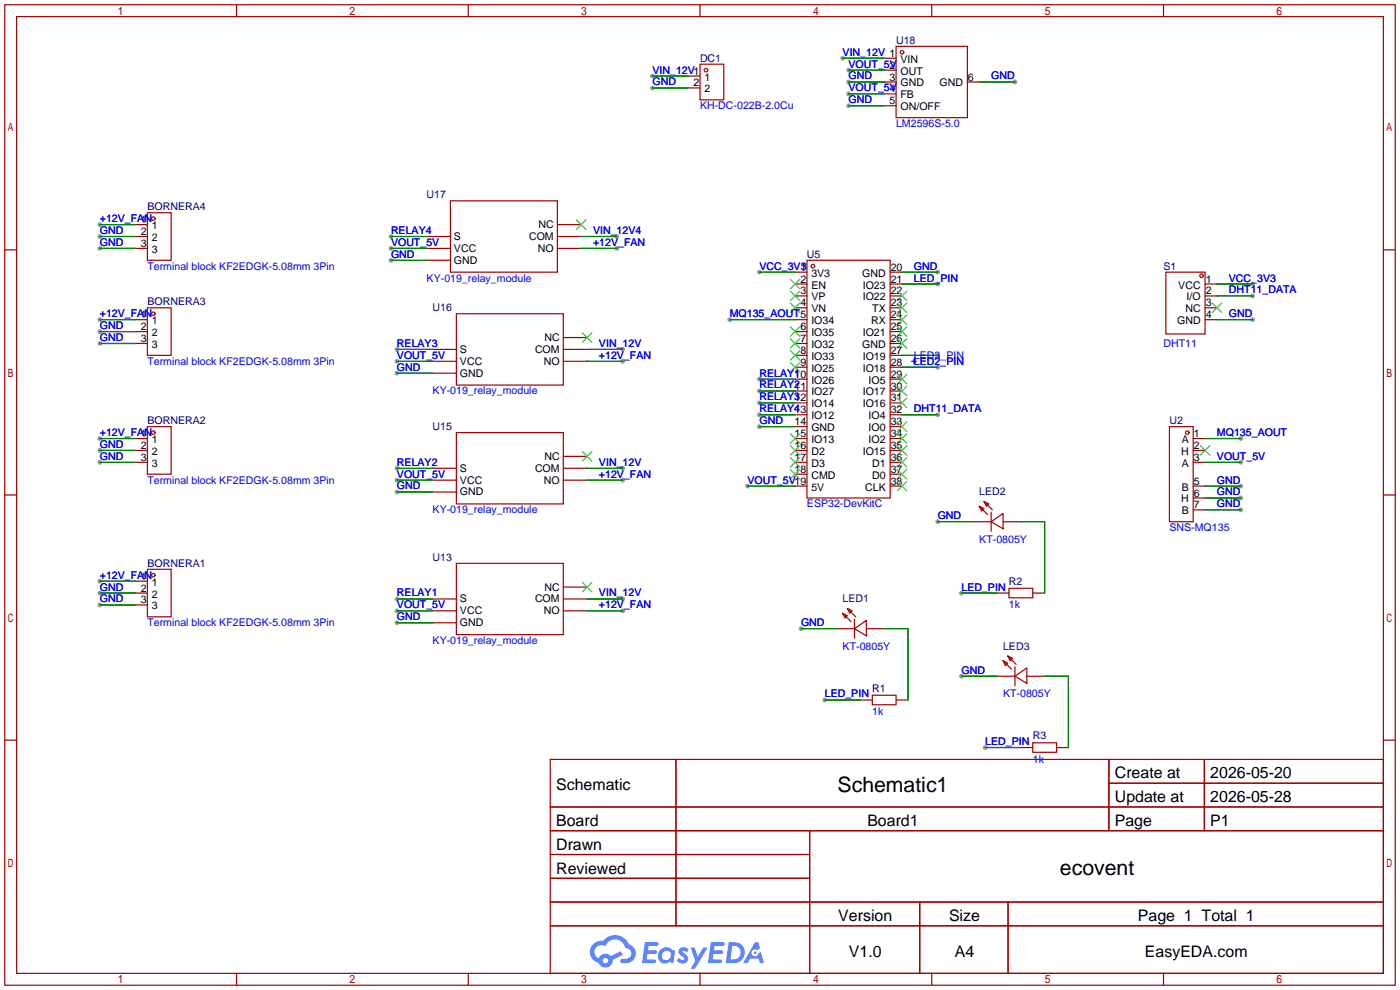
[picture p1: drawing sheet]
<svg xmlns="http://www.w3.org/2000/svg" width="299mm" height="212mm" viewBox="0 0 299 212" stroke-linecap="round" stroke-linejoin="round" font-family="sans-serif">
<g fill="#999">
<circle cx="139.4" cy="16.3" r=".51"/>
<circle cx="181.4" cy="15" r=".51"/>
<circle cx="159.8" cy="103.9" r=".51"/>
<circle cx="84.8" cy="77.2" r=".51"/>
<circle cx="83.6" cy="53.1" r=".51"/>
<circle cx="84.8" cy="102.6" r=".51"/>
<circle cx="84.8" cy="130.6" r=".51"/>
<circle cx="156" cy="68.3" r=".51"/>
<circle cx="265.2" cy="93.7" r=".51"/>
<circle cx="200.4" cy="88.6" r=".51"/>
<circle cx="267.7" cy="63.2" r=".51"/>
<circle cx="162.3" cy="81" r=".51"/>
<circle cx="162.3" cy="83.6" r=".51"/>
<circle cx="162.3" cy="86.1" r=".51"/>
<circle cx="162.3" cy="88.6" r=".51"/>
<circle cx="84.8" cy="100.1" r=".51"/>
<circle cx="84.8" cy="74.7" r=".51"/>
<circle cx="83.6" cy="50.5" r=".51"/>
<circle cx="84.8" cy="128" r=".51"/>
<circle cx="200.4" cy="60.7" r=".51"/>
<circle cx="176.3" cy="149.6" r=".51"/>
<circle cx="267.7" cy="68.3" r=".51"/>
<circle cx="200.4" cy="58.2" r=".51"/>
<circle cx="162.3" cy="91.2" r=".51"/>
<circle cx="181.4" cy="17.5" r=".51"/>
<circle cx="83.6" cy="55.6" r=".51"/>
<circle cx="84.8" cy="79.8" r=".51"/>
<circle cx="84.8" cy="105.2" r=".51"/>
<circle cx="84.8" cy="133.1" r=".51"/>
<circle cx="180.1" cy="12.4" r=".51"/>
<circle cx="216.9" cy="17.5" r=".51"/>
<circle cx="265.2" cy="98.8" r=".51"/>
<circle cx="139.4" cy="18.8" r=".51"/>
<circle cx="265.2" cy="103.9" r=".51"/>
<circle cx="265.2" cy="106.4" r=".51"/>
<circle cx="265.2" cy="109" r=".51"/>
<circle cx="267.7" cy="60.7" r=".51"/>
<circle cx="162.3" cy="58.2" r=".51"/>
<circle cx="181.4" cy="22.6" r=".51"/>
<circle cx="181.4" cy="20.1" r=".51"/>
<circle cx="21.3" cy="124.2" r=".51"/>
<circle cx="21.3" cy="126.7" r=".51"/>
<circle cx="21.3" cy="129.3" r=".51"/>
<circle cx="133.1" cy="128" r=".51"/>
<circle cx="133.1" cy="74.7" r=".51"/>
<circle cx="131.8" cy="50.5" r=".51"/>
<circle cx="133.1" cy="100.1" r=".51"/>
<circle cx="21.3" cy="93.7" r=".51"/>
<circle cx="21.3" cy="96.3" r=".51"/>
<circle cx="21.3" cy="98.8" r=".51"/>
<circle cx="21.3" cy="68.3" r=".51"/>
<circle cx="21.3" cy="70.9" r=".51"/>
<circle cx="21.3" cy="73.4" r=".51"/>
<circle cx="21.3" cy="48" r=".51"/>
<circle cx="21.3" cy="50.5" r=".51"/>
<circle cx="21.3" cy="53.1" r=".51"/>
<circle cx="171.2" cy="134.4" r=".51"/>
<circle cx="133.1" cy="102.6" r=".51"/>
<circle cx="133.1" cy="130.6" r=".51"/>
<circle cx="133.1" cy="77.2" r=".51"/>
<circle cx="131.8" cy="53.1" r=".51"/>
<circle cx="205.5" cy="126.7" r=".51"/>
<circle cx="200.4" cy="111.5" r=".51"/>
<circle cx="210.6" cy="159.8" r=".51"/>
<circle cx="205.5" cy="144.5" r=".51"/>
<circle cx="200.4" cy="78.5" r=".51"/>
<circle cx="200.4" cy="75.9" r=".51"/>
</g>
<g fill="none" stroke="#a10000" stroke-width=".25">
<path d="M1 1h297.2v209.6h-297.2zM3.6 3.6h292.1v204.4h-292.1zM50.5 1v2.6M100.1 1v2.6M149.6 1v2.6M199.1 1v2.6M248.7 1v2.6M1 53.4h2.6M295.7 53.4h2.5M1 105.8h2.6M295.7 105.8h2.5M1 158.2h2.6"/>
<path d="M295.7 158.2h2.5M117.6 162.3h178.1v45.7h-178.1zM117.6 172.5h178.1M117.6 177.5h178.1M144.5 162.3v35.6M173 177.5v30.5M237 162.3v15.2M237 167.4h58.7M257.4 162.3v15.2M117.6 182.6h55.4M117.6 192.8h178.1M117.6 187.7h55.4"/>
<path d="M117.6 197.9h178.1M196.6 192.8v15.2M215.4 192.8v15.2M50.5 208v2.6M100.1 208v2.6M149.6 208v2.6M199.1 208v2.6M248.7 208v2.6"/>
</g>
<g fill="#5487ff">
<path d="M145.3 202.7a1.3 1.3 0 0 1 1.9 .3l-.4 .6a.54 .54 0 0 0-.9-.2l.1 .2a1.34 1.34 0 0 1 .9 1.8 1.47 1.47 0 0 1-2.3-.1l.5-.6 .8 .5a.31 .31 0 0 0 .4-.3 .31 .31 0 0 0-.3-.4 1.12 1.12 0 0 1-.7-1.8z"/>
<path d="M147.6 202.5h.9l.6 2 1.2-2h.9l-2.7 4.6h-.9l1-1.7z"/>
<path d="M137.8 201.4h1.7a1.31 1.31 0 0 1 1.2 .2 .4 .4 0 0 1-.3 .5l-1.8 .1-.1 .9h1.6a.4 .4 0 0 1 .4 .4 .4 .4 0 0 1-.5 .4h-1.6l-.2 1.2h1.4a.46 .46 0 0 1 .5 0 .46 .46 0 0 1 .1 .5l-.4 .2h-2.6z"/>
<path d="M151.9 201.4h1.7a1.32 1.32 0 0 1 1.2 .2 .39 .39 0 0 1-.3 .5l-1.8 .1-.1 .9h1.6a.4 .4 0 0 1 .4 .4 .4 .4 0 0 1-.4 .4h-1.7l-.2 1.2h1.4a.46 .46 0 0 1 .5 0 .46 .46 0 0 1 .1 .5l-.4 .2h-2.6z"/>
<path d="M161.3 201.4h.8l.3 1.3-.6 .4a.75 .75 0 0 0-1.1 .3 .75 .75 0 0 0 .5 1 .75 .75 0 0 0 .9-.7l.5-.2 .6 2.3h-.8l-.3-.9h-1.8l-.5 .9h-1z"/>
<path d="M155.7 201.4l-.6 4.4h1.5a2.27 2.27 0 0 0 2.6-2.2 2.27 2.27 0 0 0-2.7-2.2zM156.5 202.1a1.5 1.5 0 0 1 1.8 1.6 1.5 1.5 0 0 1-1.9 1.4h-.3z"/>
<path d="M141.2 203a1.6 1.6 0 0 0-.3 2.3 1.6 1.6 0 0 0 2.3 .2l.7 .3 .3-2.4-.1-.3-.5-.1a1.58 1.58 0 0 0-2.4 0zM141.8 203.5a.98 .98 0 0 1 1.6 .4 .98 .98 0 0 1-1.1 1.3 .94 .94 0 0 1-.9-.7 .94 .94 0 0 1 .4-1z"/>
<path d="M126.8 201.8a2.37 2.37 0 0 0 1.1 4 1.54 1.54 0 0 0 1.8 1 1.54 1.54 0 0 0 1.2-1.6l2.2-1.1-.5-.8-2 1a1.57 1.57 0 0 0-2.7 .5 1.5 1.5 0 0 1-.7-2.1 1.5 1.5 0 0 1 2.2-.5 2.23 2.23 0 0 1 2.3-1.4 2.23 2.23 0 0 1 2 1.8 1.16 1.16 0 0 1 1.2 1.1 1.16 1.16 0 0 1-1.1 1.2h-.7a.47 .47 0 0 0-.5 .4 .47 .47 0 0 0 .4 .5 2.17 2.17 0 0 0 2.5-.9 2.17 2.17 0 0 0-.3-2.7l-.8-.4a3.2 3.2 0 0 0-5.5-.7l-1.1 .1zM128.8 205.3a.6 .6 0 0 1 1.2 0 .6 .6 0 0 1-1.2 0z"/>
<circle cx="161.4" cy="203.6" r=".28"/>
</g>
<g fill="none" stroke="#a10000" stroke-width=".25">
<path d="M147.1 16.3h2.5M147.1 18.8h2.5M149.6 13.7h5.1v7.6h-5.1zM189 12.4h2.5M189 15h2.5M189 17.5h2.5M191.5 9.9h15.3v15.2h-15.3zM206.8 17.5h2.5M189 20.1h2.5M189 22.6h2.5M29 53.1h2.5M29 50.5h2.5"/>
<path d="M29 48h2.5M31.5 45.5h5.1v10.1h-5.1zM91.2 55.6h5.1M91.2 53.1h5.1M91.2 50.5h5.1M96.3 42.9h22.8v15.3h-22.8zM119.1 53.1h5.1M119.1 50.5h5.1M119.1 48h5.1M169.9 58.2h2.6M172.5 55.6h17.7v50.8h-17.7zM190.2 58.2h2.6"/>
<path d="M249.2 58.2h8.4v13.2h-8.4zM29 68.3h2.5M29 70.9h2.5M29 73.4h2.5M31.5 65.8h5.1v10.1h-5.1zM92.5 79.8h5M92.5 77.2h5M92.5 74.7h5M97.5 67.1h22.9v15.2h-22.9zM120.4 77.2h5.1M120.4 74.7h5.1M120.4 72.1h5.1"/>
<path d="M169.9 60.7h2.6M169.9 63.2h2.6M169.9 65.8h2.6M169.9 68.3h2.6M169.9 70.9h2.6M169.9 73.4h2.6M169.9 75.9h2.6M169.9 78.5h2.6M190.2 60.7h2.6M190.2 63.2h2.6M190.2 65.8h2.6M190.2 68.3h2.6"/>
<path d="M190.2 70.9h2.6M190.2 73.4h2.6M190.2 75.9h2.6M190.2 78.5h2.6M257.6 60.7h2.5M257.6 63.2h2.5M257.6 65.8h2.5M257.6 68.3h2.5M29 93.7h2.5M29 96.3h2.5M29 98.8h2.5M31.5 91.2h5.1v10.1h-5.1z"/>
<path d="M97.5 92.5h22.9v15.2h-22.9zM120.4 97.5h5.1M169.9 93.7h2.6M169.9 96.3h2.6M169.9 98.8h2.6M169.9 81h2.6M169.9 83.6h2.6M169.9 86.1h2.6M169.9 88.6h2.6M169.9 91.2h2.6M190.2 93.7h2.6M190.2 96.3h2.6"/>
<path d="M190.2 98.8h2.6M190.2 81h2.6M190.2 83.6h2.6M190.2 86.1h2.6M190.2 88.6h2.6M190.2 91.2h2.6M249.9 91.2h5.1v20.3h-5.1zM255 93.7h2.6M255 96.3h2.6M255 98.8h2.6M92.5 105.2h5M92.5 102.6h5"/>
<path d="M92.5 100.1h5M120.4 102.6h5.1M120.4 100.1h5.1M169.9 103.9h2.6M169.9 101.3h2.6M190.2 103.9h2.6M190.2 101.3h2.6M208 111.5h3.8M209.3 108.2l1 .5-.5 .5zM209.3 108.2l1.8 1.8M210.3 107.2l1 .5-.5 .5zM210.3 107.2l1.8 1.8"/>
<path d="M211.8 111.5l2.6-1.8v3.3zM211.8 109.5v4M214.4 111.5h3.8M255 103.9h2.6M255 106.4h2.6M255 109h2.6M29 124.2h2.5M29 126.7h2.5M29 129.3h2.5M31.5 121.7h5.1v10.1h-5.1zM92.5 133.1h5M92.5 130.6h5"/>
<path d="M92.5 128h5M97.5 120.4h22.9v15.2h-22.9zM120.4 130.6h5.1M120.4 128h5.1M120.4 125.5h5.1M178.8 134.4h3.8M180.1 131.1l1 .5-.5 .5zM180.1 131.1l1.8 1.7M181.1 130l1 .6-.5 .5zM181.1 130l1.8 1.8M182.6 134.4l2.6-1.8v3.3zM182.6 132.3v4.1"/>
<path d="M185.2 134.4h3.8M213.1 126.7h2.5M215.6 125.7h5.1v2.1h-5.1zM220.7 126.7h2.6M183.9 149.6h2.5M186.4 148.6h5.1v2h-5.1zM191.5 149.6h2.6M213.1 144.5h3.8M214.4 141.2l1 .5-.5 .5zM214.4 141.2l1.8 1.8M215.4 140.2l1 .5-.5 .5zM215.4 140.2l1.8 1.8"/>
<path d="M216.9 144.5l2.6-1.8v3.4zM216.9 142.5v4.1M218.2 159.8h2.5M219.5 144.5h3.8M220.7 158.8h5.1v2h-5.1zM225.8 159.8h2.5"/>
<circle cx="150.9" cy="15" r=".38"/>
<circle cx="192.8" cy="11.2" r=".38"/>
<circle cx="32.8" cy="46.7" r=".38"/>
<circle cx="173.7" cy="56.9" r=".38"/>
<circle cx="256.8" cy="58.9" r=".38"/>
<circle cx="32.8" cy="67.1" r=".38"/>
<circle cx="32.8" cy="92.5" r=".38"/>
<circle cx="253.7" cy="92.5" r=".38"/>
<circle cx="32.8" cy="122.9" r=".38"/>
</g>
<g fill="none" stroke="#3c3" stroke-width=".25">
<path d="M123.2 47l2 2M125.2 47l-2 2M168.9 59.7l2 2M170.9 59.7l-2 2M124.5 71.1l2 2.1M126.5 71.1l-2 2.1M168.9 62.2l2 2.1M168.9 64.8l2 2M168.9 69.8l2 2.1M168.9 72.4l2 2M168.9 74.9l2 2.1M168.9 77.5l2 2"/>
<path d="M170.9 62.2l-2 2.1M170.9 64.8l-2 2M170.9 69.8l-2 2.1M170.9 72.4l-2 2M170.9 74.9l-2 2.1M170.9 77.5l-2 2M191.8 62.2l2 2.1M191.8 64.8l2 2M191.8 67.3l2 2M191.8 69.8l2 2.1M191.8 72.4l2 2M193.8 72.4l-2 2"/>
<path d="M193.8 62.2l-2 2.1M193.8 64.8l-2 2M193.8 67.3l-2 2M193.8 69.8l-2 2.1M259.1 64.8l2 2M261.1 64.8l-2 2M124.5 96.5l2 2.1M126.5 96.5l-2 2.1M168.9 92.7l2 2M168.9 95.2l2 2.1M168.9 97.8l2 2M170.9 92.7l-2 2"/>
<path d="M170.9 95.2l-2 2.1M170.9 97.8l-2 2M191.8 85.1l2 2M191.8 80l2 2M191.8 82.5l2 2.1M191.8 90.2l2 2M191.8 92.7l2 2M191.8 95.2l2 2.1M191.8 97.8l2 2M193.8 80l-2 2M193.8 82.5l-2 2.1M193.8 85.1l-2 2"/>
<path d="M193.8 90.2l-2 2M193.8 92.7l-2 2M193.8 95.2l-2 2.1M193.8 97.8l-2 2M256.5 95.2l2.1 2.1M258.6 95.2l-2.1 2.1M168.9 100.3l2 2.1M170.9 100.3l-2 2.1M191.8 100.3l2 2.1M191.8 102.9l2 2M193.8 100.3l-2 2.1M193.8 102.9l-2 2"/>
<path d="M124.5 124.5l2 2M126.5 124.5l-2 2"/>
</g>
<g fill="none" stroke="#008700" stroke-width=".25">
<path d="M139.4 16.3h7.7M139.4 18.8h7.7M180.1 12.4h8.9M181.4 15h7.6M181.4 17.5h7.6M209.3 17.5h7.6M181.4 22.6h7.6M181.4 20.1h7.6M21.3 53.1h7.7M21.3 50.5h7.7M21.3 48h7.7M83.6 53.1h7.6"/>
<path d="M83.6 50.5h7.6M83.6 55.6h7.6M124.2 53.1h7.6M124.2 50.5h7.6M162.3 58.2h7.6M192.8 58.2h7.6M21.3 68.3h7.7M21.3 70.9h7.7M21.3 73.4h7.7M84.8 77.2h7.7M84.8 74.7h7.7M84.8 79.8h7.7"/>
<path d="M125.5 77.2h7.6M125.5 74.7h7.6M156 68.3h13.9M192.8 60.7h7.6M192.8 78.5h7.6M192.8 75.9h7.6M260.1 68.3h7.6M260.1 63.2h7.6M260.1 60.7h7.6M21.3 93.7h7.7M21.3 98.8h7.7M21.3 96.3h7.7"/>
<path d="M162.3 88.6h7.6M162.3 81h7.6M162.3 83.6h7.6M162.3 86.1h7.6M162.3 91.2h7.6M192.8 88.6h7.6M257.6 93.7h7.6M257.6 98.8h7.6M84.8 102.6h7.7M84.8 100.1h7.7M84.8 105.2h7.7M125.5 102.6h7.6"/>
<path d="M125.5 100.1h7.6M159.8 103.9h10.1M200.4 111.5h7.6M218.2 111.5h5.1v15.2M257.6 103.9h7.6M257.6 106.4h7.6M257.6 109h7.6M21.3 124.2h7.7M21.3 126.7h7.7M21.3 129.3h7.7M84.8 130.6h7.7M84.8 128h7.7"/>
<path d="M84.8 133.1h7.7M125.5 130.6h7.6M125.5 128h7.6M171.2 134.4h7.6M189 134.4h5.1v15.2M205.5 126.7h7.6M176.3 149.6h7.6M205.5 144.5h7.6M210.6 159.8h7.6M223.3 144.5h5v15.3"/>
</g>
<path d="M194.8 77.2h1M195.3 76.7v1" fill="none" stroke="#00f" stroke-width=".25"/>
<g font-size="4.5">
<text x="179" y="169.2">Schematic1</text>
<text x="226.5" y="187">ecovent</text>
</g>
<g font-size="3.4">
<text x="238.3" y="166.4">Create at</text>
<text x="258.7" y="166.4">2026-05-20</text>
<text x="118.9" y="168.9">Schematic</text>
<text x="238.3" y="171.4">Update at</text>
<text x="258.7" y="171.4">2026-05-28</text>
<text x="118.9" y="176.5">Board</text>
<text x="185.4" y="176.5">Board1</text>
<text x="238.3" y="176.5">Page</text>
<text x="258.7" y="176.5">P1</text>
<text x="118.9" y="181.6">Drawn</text>
<text x="118.9" y="186.7">Reviewed</text>
<text x="179.2" y="196.8">Version</text>
<text x="202.8" y="196.8">Size</text>
<text x="243.2" y="196.8">Page 1 Total 1</text>
<text x="181.4" y="204.5">V1.0</text>
<text x="204.1" y="204.5">A4</text>
<text x="244.7" y="204.5">EasyEDA.com</text>
</g>
<g font-size="2.3" fill="#00f">
<text x="180.1" y="11.9">VIN_12V 1</text>
<text x="139.4" y="15.7">VIN_12V1</text>
<text x="181.4" y="14.4">VOUT_5V</text>
<text x="181.4" y="17">GND</text>
<text x="211.8" y="17">GND</text>
<text x="139.4" y="18.3">GND</text>
<text x="149.6" y="23.3">KH-DC-022B-2.0Cu</text>
<text x="181.4" y="22.1">GND</text>
<text x="181.4" y="19.5">VOUT_5V</text>
<text x="191.5" y="27.1">LM2596S-5.0</text>
<text x="21.3" y="47.5">+12V_FAN</text>
<text x="21.3" y="50">GND</text>
<text x="21.3" y="52.5">GND</text>
<text x="83.6" y="52.5">VOUT_5V</text>
<text x="83.6" y="50">RELAY4</text>
<text x="126.7" y="50">VIN_12V4</text>
<text x="126.7" y="52.5">+12V_FAN</text>
<text x="31.5" y="57.6">Terminal block KF2EDGK-5.08mm 3Pin</text>
<text x="83.6" y="55.1">GND</text>
<text x="162.3" y="57.6">VCC_3V3</text>
<text x="195.3" y="57.6">GND</text>
<text x="91.2" y="60.2">KY-019_relay_module</text>
<text x="195.3" y="60.2">LED_PIN</text>
<text x="262.6" y="62.7">DHT11_DATA</text>
<text x="262.6" y="60.2">VCC_3V3</text>
<text x="21.3" y="67.8">+12V_FAN</text>
<text x="21.3" y="70.3">GND</text>
<text x="156" y="67.8">MQ135_AOUT5</text>
<text x="262.6" y="67.8">GND</text>
<text x="21.3" y="72.9">GND</text>
<text x="31.5" y="77.9">Terminal block KF2EDGK-5.08mm 3Pin</text>
<text x="84.8" y="76.7">VOUT_5V</text>
<text x="84.8" y="74.1">RELAY3</text>
<text x="128" y="74.1">VIN_12V</text>
<text x="128" y="76.7">+12V_FAN</text>
<text x="195.3" y="77.9">LED2_PIN</text>
<text x="195.3" y="76.7">LED3_PIN</text>
<text x="248.7" y="74.1">DHT11</text>
<text x="84.8" y="79.2">GND</text>
<text x="162.3" y="80.5">RELAY1</text>
<text x="162.3" y="83">RELAY2</text>
<text x="92.5" y="84.3">KY-019_relay_module</text>
<text x="162.3" y="85.6">RELAY3</text>
<text x="162.3" y="88.1">RELAY4</text>
<text x="195.3" y="88.1">DHT11_DATA</text>
<text x="21.3" y="93.2">+12V_FAN</text>
<text x="21.3" y="95.7">GND</text>
<text x="162.3" y="90.6">GND</text>
<text x="260.1" y="93.2">MQ135_AOUT</text>
<text x="21.3" y="98.3">GND</text>
<text x="84.8" y="99.5">RELAY2</text>
<text x="128" y="99.5">VIN_12V</text>
<text x="260.1" y="98.3">VOUT_5V</text>
<text x="31.5" y="103.3">Terminal block KF2EDGK-5.08mm 3Pin</text>
<text x="84.8" y="102.1">VOUT_5V</text>
<text x="84.8" y="104.6">GND</text>
<text x="128" y="102.1">+12V_FAN</text>
<text x="159.8" y="103.3">VOUT_5V19</text>
<text x="260.1" y="103.3">GND</text>
<text x="260.1" y="105.9">GND</text>
<text x="92.5" y="109.7">KY-019_relay_module</text>
<text x="172.5" y="108.4">ESP32-DevKitC</text>
<text x="200.4" y="111">GND</text>
<text x="249.9" y="113.5">SNS-MQ135</text>
<text x="260.1" y="108.4">GND</text>
<text x="209.3" y="116">KT-0805Y</text>
<text x="21.3" y="123.7">+12V_FAN</text>
<text x="21.3" y="126.2">GND</text>
<text x="21.3" y="128.7">GND</text>
<text x="84.8" y="130">VOUT_5V</text>
<text x="84.8" y="127.5">RELAY1</text>
<text x="128" y="127.5">VIN_12V</text>
<text x="128" y="130">+12V_FAN</text>
<text x="205.5" y="126.2">LED_PIN</text>
<text x="215.6" y="130">1k</text>
<text x="31.5" y="133.8">Terminal block KF2EDGK-5.08mm 3Pin</text>
<text x="84.8" y="132.6">GND</text>
<text x="92.5" y="137.6">KY-019_relay_module</text>
<text x="171.2" y="133.8">GND</text>
<text x="180.1" y="138.9">KT-0805Y</text>
<text x="205.5" y="144">GND</text>
<text x="176.3" y="149.1">LED_PIN</text>
<text x="214.4" y="149.1">KT-0805Y</text>
<text x="186.4" y="152.9">1k</text>
<text x="210.6" y="159.2">LED_PIN</text>
<text x="220.7" y="163">1k</text>
</g>
<g font-size="2.3" fill="#000080">
<text x="191.5" y="9.4">U18</text>
<text x="149.6" y="13.2">DC1</text>
<text x="31.5" y="44.9">BORNERA4</text>
<text x="91.2" y="42.4">U17</text>
<text x="172.5" y="55.1">U5</text>
<text x="248.7" y="57.6">S1</text>
<text x="31.5" y="65.2">BORNERA3</text>
<text x="92.5" y="66.5">U16</text>
<text x="31.5" y="90.6">BORNERA2</text>
<text x="92.5" y="91.9">U15</text>
<text x="249.9" y="90.6">U2</text>
<text x="209.3" y="105.9">LED2</text>
<text x="92.5" y="119.9">U13</text>
<text x="31.5" y="121.1">BORNERA1</text>
<text x="215.6" y="124.9">R2</text>
<text x="180.1" y="128.7">LED1</text>
<text x="214.4" y="138.9">LED3</text>
<text x="186.4" y="147.8">R1</text>
<text x="220.7" y="158">R3</text>
</g>
<g font-size="2.3">
<text x="150.5" y="17.2">1</text>
<text x="190.1" y="14.7">2</text>
<text x="190.1" y="17.2">3</text>
<text x="192.5" y="13.4">VIN</text>
<text x="192.5" y="15.9">OUT</text>
<text x="206.9" y="17.2">6</text>
<text x="148.2" y="18.5">2</text>
<text x="150.5" y="19.8">2</text>
<text x="190.1" y="19.8">4</text>
<text x="190.1" y="22.3">5</text>
<text x="192.5" y="18.5">GND</text>
<text x="192.5" y="21">FB</text>
<text x="192.5" y="23.6">ON/OFF</text>
<text x="200.8" y="18.5">GND</text>
<text x="30.1" y="47.7">1</text>
<text x="30.1" y="50.2">2</text>
<text x="30.1" y="52.8">3</text>
<text x="32.4" y="49">1</text>
<text x="32.4" y="51.5">2</text>
<text x="97" y="53.8">VCC</text>
<text x="97" y="51.3">S</text>
<text x="113.1" y="51.3">COM</text>
<text x="115" y="53.8">NO</text>
<text x="115.1" y="48.7">NC</text>
<text x="32.4" y="54">3</text>
<text x="97" y="56.4">GND</text>
<text x="171.1" y="57.9">1</text>
<text x="173.4" y="59.1">3V3</text>
<text x="184.3" y="59.1">GND</text>
<text x="190.4" y="57.9">20</text>
<text x="171.1" y="60.4">2</text>
<text x="171.1" y="62.9">3</text>
<text x="171.1" y="65.5">4</text>
<text x="173.4" y="61.7">EN</text>
<text x="173.4" y="64.2">VP</text>
<text x="184.4" y="61.7">IO23</text>
<text x="184.4" y="64.2">IO22</text>
<text x="190.4" y="60.4">21</text>
<text x="190.4" y="62.9">22</text>
<text x="190.4" y="65.5">23</text>
<text x="251.8" y="61.7">VCC</text>
<text x="253.6" y="64.2">I/O</text>
<text x="257.7" y="60.4">1</text>
<text x="257.7" y="62.9">2</text>
<text x="257.7" y="65.5">3</text>
<text x="30.1" y="68">1</text>
<text x="30.1" y="70.6">2</text>
<text x="32.4" y="69.3">1</text>
<text x="32.4" y="71.8">2</text>
<text x="171.1" y="70.6">6</text>
<text x="173.4" y="66.7">VN</text>
<text x="173.4" y="69.3">IO34</text>
<text x="173.4" y="71.8">IO35</text>
<text x="184.4" y="71.8">IO21</text>
<text x="186.2" y="69.3">RX</text>
<text x="186.4" y="66.7">TX</text>
<text x="190.4" y="68">24</text>
<text x="190.4" y="70.6">25</text>
<text x="251.6" y="69.3">GND</text>
<text x="253.3" y="66.7">NC</text>
<text x="257.7" y="68">4</text>
<text x="30.1" y="73.1">3</text>
<text x="32.4" y="74.4">3</text>
<text x="98.3" y="77.9">VCC</text>
<text x="98.3" y="75.4">S</text>
<text x="114.3" y="75.4">COM</text>
<text x="116.2" y="77.9">NO</text>
<text x="116.4" y="72.9">NC</text>
<text x="171.1" y="73.1">7</text>
<text x="171.1" y="75.6">8</text>
<text x="173.4" y="74.4">IO32</text>
<text x="173.4" y="76.9">IO33</text>
<text x="184.3" y="74.4">GND</text>
<text x="184.4" y="76.9">IO19</text>
<text x="190.4" y="73.1">26</text>
<text x="190.4" y="75.6">27</text>
<text x="98.3" y="80.5">GND</text>
<text x="169.8" y="80.7">10</text>
<text x="169.8" y="83.3">11</text>
<text x="171.1" y="78.2">9</text>
<text x="173.4" y="79.4">IO25</text>
<text x="173.4" y="82">IO26</text>
<text x="184.4" y="79.4">IO18</text>
<text x="185.6" y="82">IO5</text>
<text x="190.4" y="78.2">28</text>
<text x="190.4" y="80.7">29</text>
<text x="190.4" y="83.3">30</text>
<text x="169.8" y="85.8">12</text>
<text x="169.8" y="88.3">13</text>
<text x="173.4" y="84.5">IO27</text>
<text x="173.4" y="87.1">IO14</text>
<text x="173.4" y="89.6">IO12</text>
<text x="184.4" y="84.5">IO17</text>
<text x="184.4" y="87.1">IO16</text>
<text x="185.6" y="89.6">IO4</text>
<text x="190.4" y="85.8">31</text>
<text x="190.4" y="88.3">32</text>
<text x="30.1" y="93.4">1</text>
<text x="30.1" y="96">2</text>
<text x="32.4" y="94.7">1</text>
<text x="169.8" y="90.9">14</text>
<text x="169.8" y="93.4">15</text>
<text x="169.8" y="96">16</text>
<text x="173.4" y="92.1">GND</text>
<text x="173.4" y="94.7">IO13</text>
<text x="185.6" y="92.1">IO0</text>
<text x="185.6" y="94.7">IO2</text>
<text x="190.4" y="90.9">33</text>
<text x="190.4" y="93.4">34</text>
<text x="190.4" y="96">35</text>
<text x="252.6" y="94.7">A</text>
<text x="255.1" y="93.4">1</text>
<text x="255.1" y="96">2</text>
<text x="30.1" y="98.5">3</text>
<text x="32.4" y="97.2">2</text>
<text x="32.4" y="99.8">3</text>
<text x="98.3" y="100.8">S</text>
<text x="114.3" y="100.8">COM</text>
<text x="116.4" y="98.3">NC</text>
<text x="169.8" y="98.5">17</text>
<text x="169.8" y="101">18</text>
<text x="173.4" y="97.2">D2</text>
<text x="173.4" y="99.8">D3</text>
<text x="184.4" y="97.2">IO15</text>
<text x="186.4" y="99.8">D1</text>
<text x="190.4" y="98.5">36</text>
<text x="190.4" y="101">37</text>
<text x="252.4" y="97.2">H</text>
<text x="252.6" y="99.8">A</text>
<text x="255.1" y="98.5">3</text>
<text x="98.3" y="105.9">GND</text>
<text x="98.3" y="103.3">VCC</text>
<text x="116.2" y="103.3">NO</text>
<text x="173.4" y="102.3">CMD</text>
<text x="173.4" y="104.8">5V</text>
<text x="184.9" y="104.8">CLK</text>
<text x="186.4" y="102.3">D0</text>
<text x="190.4" y="103.6">38</text>
<text x="252.4" y="107.4">H</text>
<text x="252.6" y="104.8">B</text>
<text x="255.1" y="103.6">5</text>
<text x="255.1" y="106.1">6</text>
<text x="252.6" y="109.9">B</text>
<text x="255.1" y="108.7">7</text>
<text x="30.1" y="123.9">1</text>
<text x="32.4" y="125.2">1</text>
<text x="30.1" y="126.4">2</text>
<text x="30.1" y="129">3</text>
<text x="32.4" y="127.7">2</text>
<text x="32.4" y="130.2">3</text>
<text x="98.3" y="131.3">VCC</text>
<text x="98.3" y="128.7">S</text>
<text x="114.3" y="128.7">COM</text>
<text x="116.2" y="131.3">NO</text>
<text x="116.4" y="126.2">NC</text>
<text x="98.3" y="133.8">GND</text>
</g>
</svg>
